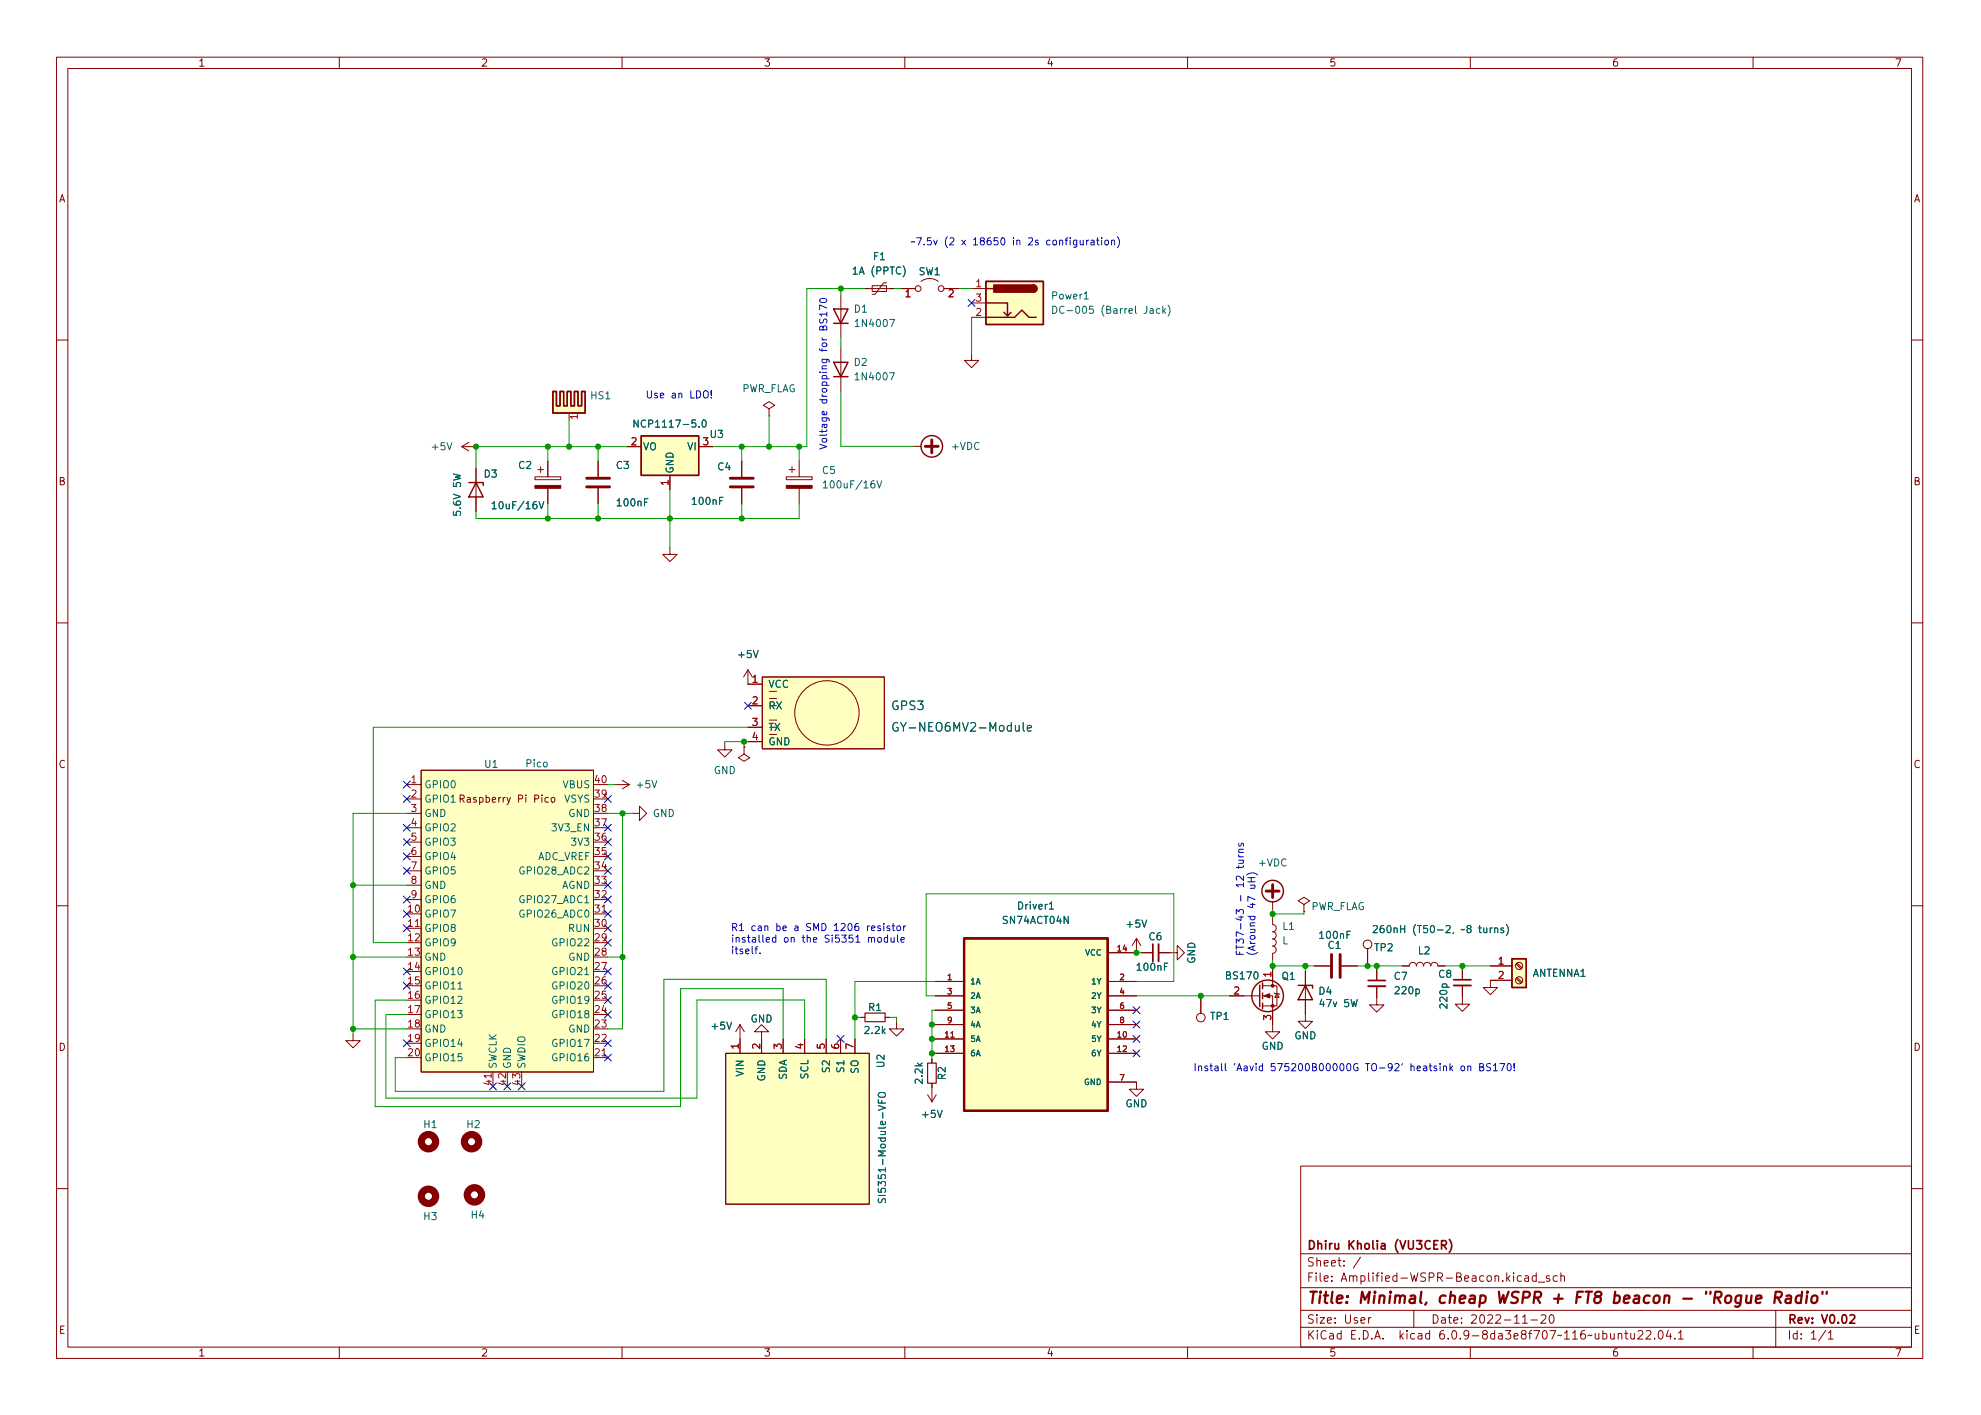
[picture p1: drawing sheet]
<svg xmlns="http://www.w3.org/2000/svg" width="350mm" height="250mm" viewBox="0 0 350 250" stroke-linecap="round" stroke-linejoin="round" font-family="sans-serif">
<g fill="none" stroke="#840000" stroke-width=".18">
<path d="M10 10.1h330v230h-330zM12 12.1h326v226h-326zM60 10.1v2M110 10.1v2M160 10.1v2M210 10.1v2M260 10.1v2M310 10.1v2M148.7 52.1v7.6M153 51h5M154.2 50.5h2.6v1h-2.6zM156.8 50h-.5l-1.6 2h-.5"/>
<path d="M159.3 51h2.5M162.9 49.7a2.54 2.54 0 0 1 3 0M166.9 51h2.6M171.8 51h2.5M171.8 56.1h2.5M171.8 53.5h2.5M10 60.1h2M81.6 78.9l1.3 .8M81.6 78.9h2.6M82.9 78.2l-1.3 .7M110.8 78.9h2.6M123.5 78.9h2.6"/>
<path d="M136 72.3l1-.7-1-.6-1 .6 1 .7v1.2M136 73.5h.1M148.7 61.5v7.6M161.6 78.9h1.3M171.8 62.4v1.3h1.3l-1.3 1.3-1.3-1.3h1.3M338 60.1h2M84.2 82.8v7.6M94.6 84.3h4.6v.5h-4.6zM95.1 83h1M95.6 82.5v1M96.9 81.5v2.8M96.9 86.3v2.8"/>
<path d="M105.8 81.5v2.8M105.8 86.3v2.8M118.5 96.7v1.3h1.2l-1.2 1.3-1.3-1.3h1.3M118.5 84v2.6M131.2 81.5v2.8M131.2 86.3v2.8M139 84.3h4.6v.5h-4.6zM139.5 83h1.1M140.1 82.5v1M141.3 81.5v2.8M141.3 86.3v2.8M10 110.1h2"/>
<path d="M132.3 118.4l-.8 1.3M132.3 118.4v2.5h2.5M132.3 118.4l.7 1.3M134.8 119.7h21.6v12.7h-21.6zM338 110.1h2M71.9 138.7h2.6M74.5 136.1h30.5v53.4h-30.5zM108.8 138.7h2.5M110 137.9l1.3 .8M111.3 138.7l-1.3 .8M128.2 131.3v1.2h1.2l-1.2 1.3-1.3-1.3h1.3M131.6 132v1.3l1 .6-1 .7-1-.7 1-.6"/>
<path d="M131.6 132h.1M132.3 124.7h2.5M132.3 128.6h2.5M132.3 131.1h2.5M136.1 127.3h1.2M136.1 123.5h1.2M71.9 141.2h2.6M71.9 143.8h2.6M71.9 146.3h2.6M71.9 148.8h2.6M71.9 151.4h2.6M71.9 153.9h2.6"/>
<path d="M71.9 156.5h2.6M71.9 159h2.6M81.4 141.2l.6-.1 .1-.1-.1-.3-.6-.2v1.3M81.7 141.2l.4 .6M97 141h-.4l-.2 .2 .1 .5h.5M97.5 141.1l.2-.1 .4 .1v.5l-.1 .1-.3 .1-.2-.1zM111.8 143.8h1.3v-1.3l1.3 1.3-1.3 1.2v-1.2M225 159.4v1.3M230.6 159.9l1-.7-1-.6-1 .6 1 .7v1.2M10 160.1h2M71.9 164.1h2.6M105 161.5h2.5"/>
<path d="M152.2 179.8h.8M156.5 179.8h.8M165.4 176h5.1M165.4 173.5h5.1M165.4 178.6h5.1M195.9 176h5.1M195.9 173.5h5.1M195.9 178.6h5.1M201 165.9v2.5h-5.1M201 165.9l-.8 1.2M201 165.9l.7 1.2M201.8 168.4h2.1"/>
<path d="M204.9 168.4h3.3v1.3l1.2-1.3-1.2-1.3v1.3M212.3 176.6v2.5M217.4 176h5.4M223.3 176h1.7v6.4h-1.2l1.2 1.2 1.3-1.2h-1.3M223.3 174.2h2.5v3.6h-2.5M225 162.2v1.2a.64 .64 0 0 1 .7 .7 .64 .64 0 0 1-.7 .6 .64 .64 0 0 1 .7 .6 .64 .64 0 0 1-.7 .7 .64 .64 0 0 1 .7 .6 .64 .64 0 0 1-.7 .6 .64 .64 0 0 1 .7 .7 .64 .64 0 0 1-.7 .6v1.3M225 170.9v3.3M225.3 175.5l.1 .1h.8l.1 .2M225.8 175.6l.4 .7h-.8zM230.6 161.1h.1M230.8 171.6v8.9h-1.2l1.2 1.3 1.3-1.3h-1.3M232.4 170.7h2.8"/>
<path d="M237.2 170.7h2.8M241.8 167.7v2.5M243.5 174.3v3.3h-1.3l1.3 1.3 1.2-1.3h-1.2M243.5 171.3v2M247.9 170.7h1.3a.64 .64 0 0 1 .6-.6 .64 .64 0 0 1 .7 .6 .64 .64 0 0 1 .6-.6 .64 .64 0 0 1 .6 .6 .64 .64 0 0 1 .7-.6 .64 .64 0 0 1 .6 .6 .64 .64 0 0 1 .6-.6 .64 .64 0 0 1 .7 .6h1.2M258.6 174.2v3.3h-1.3l1.3 1.3 1.3-1.3h-1.3M258.6 171.2v2M263.6 170.7h3.8M267.4 173.3h-3.8v1.3h-1.3l1.3 1.2 1.2-1.2h-1.2M268.1 173l.9 .8M268.1 170.4l.9 .9M268.3 172.8l.8 .8"/>
<path d="M268.3 170.2l.8 .9M338 160.1h2M62.4 182.7v1.3h1.3l-1.3 1.2-1.2-1.2h1.2M87.2 189.5v2.5M105 186.9h2.5M128.3 186.2h25.4v26.7h-25.4zM130.9 181.1l-.8 1.3M130.9 181.1v5.1M130.9 181.1l.7 1.3M134.7 182.4h1.2l-1.2-1.3-1.3 1.3h1.3v3.8M138.5 183.6v2.6M142.3 183.6v2.6"/>
<path d="M146.1 183.6v2.6M148.6 183.6v2.6M151.2 183.6v2.6M158.5 180.6v1.3h1.3l-1.3 1.2-1.2-1.2h1.2M164 193.5l.8 1.3M164.8 187.2v.7M164.8 191.5v3.3M165.4 183.6h5.1M165.4 186.2h5.1M165.4 181.1h5.1M165.6 193.5l-.8 1.3M195.9 191.3h5.1v1.2h-1.3l1.3 1.3 1.2-1.3h-1.2"/>
<path d="M195.9 183.6h5.1M195.9 186.2h5.1M195.9 181.1h5.1M10 210.1h2M230 206.1h108v32h-108zM338 210.1h2M60 238.1v2M110 238.1v2M160 238.1v2M210 238.1v2M230 234.6h108M230 231.6h108"/>
<path d="M230 227.6h108M230 221.6h108M240.6 222.2l-1.3 2M242 232.9v1M242.4 232.9l-.2 .1-.2 .2M250 231.6v3M260 238.1v2M269.2 233.9h.9M269.7 225.6h.5l.1 .9M270.3 225.9h-.5a.29 .29 0 0 0-.2 .3 .29 .29 0 0 0 .2 .3l.5-.1M270.7 233.3h1.2M271.7 225.6l-.5-.1-.3 .3v.4l.2 .2h.6"/>
<path d="M271.7 225v1.5M272 226.6h1.2M272.5 232.5l.6-.1 .2 .1 .1 .3-1 1.1h1M274 225.6l-.3-.1-.3 .2 .1 .2 .5 .2v.3h-.6M274.2 232.5l.1-.1a.81 .81 0 0 1 .6 .6 .81 .81 0 0 1-.3 .8l-.2 .1a.82 .82 0 0 1-.5-.6 .82 .82 0 0 1 .3-.8zM275.4 225.6l-.5-.1-.2 .3v.4l.1 .2h.6M276 225.6l.2-.1 .4 .1 .1 .9M276 225v1.5M286.2 235.8l.2-.1 .3 .1 .1 .9M286.2 235.7v1M287.3 235.7h.6M287.5 235.2v1.3l.4 .2"/>
<path d="M288.4 235.7v.9l.4 .1 .2-.1M289 235.7v1M289.7 235.3l.5-.1 .2 .1 .1 .3-.9 1.1h.9M291.1 235.3l.6-.1 .2 .1v.3l-.9 1.1h.9M292.6 236.6v.1M293.4 235.3l.2-.1a.8 .8 0 0 1 .5 .7 .8 .8 0 0 1-.5 .8 .99 .99 0 0 1-.2-1.4zM295 235.1l-.3 1.1h.9M295.4 235.7v1M296.2 236.6v.1M296.8 235.6l.4-.4v1.5M296.8 236.7h.9M310 238.1v2"/>
<path d="M314 231.6v6.5M322.9 235.1l-1.3 2M323.3 235.6l.4-.4v1.5M323.3 236.7h.9"/>
<circle cx="162.4" cy="51" r=".51"/>
<circle cx="166.4" cy="51" r=".51"/>
<circle cx="146.2" cy="126" r="5.7"/>
<circle cx="212.3" cy="179.9" r=".76"/>
<circle cx="241.8" cy="166.9" r=".76"/>
<circle cx="268.6" cy="170.7" r=".63"/>
<circle cx="268.6" cy="173.3" r=".63"/>
</g>
<path d="M203.9 166.9v3M241.9 173.3h3.1M257.1 173.2h3M256.3 219.1a1.72 1.72 0 0 1 0 2.3M254.9 220.1l.7-.1 .2-.2-.1-.4-.2-.1h-.6v1.5M255.3 220.1l.5 .7M327.1 232.5l.6-.1 .2 .1 .1 .3-.9 1.1h.9" fill="none" stroke="#840000" stroke-width=".3"/>
<g fill="none" stroke="#840000" stroke-width=".4">
<path d="M309.7 229l-.1 1.3M310.5 229.7l1-.2-.1-.4-.1-.1-.6 .1-.2 .9 .2 .3 .6-.1M313.9 229.4h.7a.55 .55 0 0 0 .5-.5 .55 .55 0 0 0-.3-.6h-.8l-.2 2M314.4 229.4l.5 .9M315.9 229.1l.2-.1 .6 .1-.1 1.2M316.7 229.5l-.7 .1a.4 .4 0 0 0-.3 .3 .4 .4 0 0 0 .3 .4l.6-.1M318.6 229.1a.66 .66 0 0 0-1 .3l-.1 .5 .2 .3 .2 .1 .5-.1M318.7 228.3l-.3 2M319.5 229l-.1 1.3M319.6 228.3l-.1 .1 .1 .1 .1-.1-.1-.1v.2M320.5 229.2a.52 .52 0 0 1 .5-.2 .52 .52 0 0 1 .4 .4l-.1 .5a.55 .55 0 0 1-.5 .4 .55 .55 0 0 1-.5-.4zM322.3 228.3l-.1 .4"/>
<path d="M323.1 228.3l-.1 .4"/>
</g>
<g fill="none" stroke="#840000" stroke-width=".25">
<path d="M147.4 54.6h2.6l-1.3 2.6zM147.4 57.2h2.6M174.3 49.7h10.2v7.7h-10.2zM174.3 53.5h3.9v2.3l.6-.6M174.3 56.1h5.1l1.3-1.3 1.3 1.3h1.2M174.3 51h1.3M177.5 55.2l.7 .6M182.7 50.4a.64 .64 0 0 1 .7 .6 .64 .64 0 0 1-.7 .6M97.8 69.2h.6v2.5h.6v-2.5h.7v2.5h.6v-2.5h.6v2.5h.7v-2.5h.6v2.5h.6v-2.5h.7v3.8h-5.7zM113.4 77h10.1v7h-10.1zM147.4 64h2.6l-1.3 2.6zM147.4 66.6h2.6"/>
<path d="M82.9 85.3h2.5v.5M84.2 85.3l1.2 2.5h-2.5zM222.8 174.1v3.8M223.3 173.7v1.1M223.3 175.5v1M223.3 177.3v1M229.6 174.2h2.5v.5M230.8 174.2l1.3 2.5h-2.5zM267.4 169.5h2.5v5.1h-2.5z"/>
<circle cx="164.8" cy="78.9" r="1.9"/>
<circle cx="225" cy="157.5" r="1.9"/>
<circle cx="224.2" cy="176" r="2.79"/>
</g>
<g fill="#840000" stroke="#840000" stroke-width=".18">
<path d="M223.5 176l1-.4v.8z"/>
<path d="M139 85.8h4.6v.5h-4.6z"/>
<path d="M94.6 85.8h4.6v.5h-4.6z"/>
<circle cx="225" cy="177.8" r=".25"/>
<circle cx="225" cy="174.2" r=".25"/>
</g>
<g fill="#ffffc2" stroke="#ffffc2" stroke-width=".18">
<path d="M170.5 165.9h25.4v30.4h-25.4z"/>
<path d="M267.4 169.5h2.5v5.1h-2.5z"/>
<path d="M174.3 49.7h10.2v7.7h-10.2z"/>
<path d="M134.8 119.7h21.6v12.7h-21.6z"/>
<path d="M74.5 136.1h30.5v53.4h-30.5z"/>
<path d="M128.3 186.2h25.4v26.7h-25.4z"/>
<path d="M97.8 69.2h.6v2.5h.6v-2.5h.7v2.5h.6l-.6 1.3h-1.9z"/>
<path d="M100.3 69.2h.6v2.5h.7v-2.5h.6v2.5h.6v-2.5h.7v3.8h-3.8l.6-1.3z"/>
<path d="M113.4 77h10.1v7h-10.1z"/>
</g>
<path d="M170.5 165.9h25.4v30.4h-25.4z" fill="none" stroke="#840000" stroke-width=".41"/>
<g fill="none" stroke="#006464" stroke-width=".18">
<path d="M186.2 54.1a.64 .64 0 0 1 .7 .7 .64 .64 0 0 1-.7 .6zM188.2 54.2a.6 .6 0 0 0-.9 .5 .6 .6 0 0 0 .6 .7l.3-.1M191.7 52.9h.7M205.1 54.6l-.4-.1-.2 .3 .1 .5h.5M205.6 54.1v1.3M205.8 54.9l.3 .5M206.1 54.5l-.5 .5M206.5 53.9a1.46 1.46 0 0 1 0 2M112.8 74.2v1.3l-.7-1.3v1.3M124.3 74.4l.2-.2a.68 .68 0 0 1 .4 .7 .68 .68 0 0 1-.4 .6l-.2-.1-.1-.4zM87 89l.4-.3v1.2M87 89.9h.8"/>
<path d="M95.3 88.7l.4 1.2 .5-1.2M145.6 85.3l.3-.3v1.3M145.6 86.3h.7M155.1 85l.4 1.3 .4-1.3M158.7 127.8a.75 .75 0 0 0-.9 .5 .75 .75 0 0 0 .6 .9l.4-.1v-.5h-.3M181.7 128.7l.7-.1-.1-.3-.4-.1-.2 .2v.8h.6M81 174.8h.7M185.6 160.7h.7M242.8 163.7l.5-.1 .3 .4-.8 .9h.8M244.7 163.6l-.4 .1a.86 .86 0 0 0 0 1.2l.4-.2 .1-.4-.3-.2h-.2l-.3 .2M265.9 164.1l-.3-.1-.2 .2 .1 .2 .4 .1v.3h-.5M266.4 163.4a1.46 1.46 0 0 1 0 2"/>
<path d="M155.3 194.4v.6h1.3M155.4 193.3a.81 .81 0 0 1 1.2 .1 .43 .43 0 0 1-.4 .6h-.5a.42 .42 0 0 1-.4-.3 .42 .42 0 0 1 .1-.4zM155.4 211.9l-.1 .4 .1 .2h.4l.2-.5 .3-.1 .3 .2-.1 .5"/>
</g>
<path d="M204.9 166.9v3M241.9 174.3h3.1M257.1 174.2h3" fill="none" stroke="#840000" stroke-width=".33"/>
<path d="M163.6 78.9h2.3M164.8 77.8v2.2M103.7 86.1h4.1M103.7 84.5h4.1M129.1 86.1h4.1M129.1 84.5h4.1M223.9 157.5h2.3M225 156.4v2.3M235.5 168.7v4.1M237 168.7v4.1" fill="none" stroke="#840000" stroke-width=".51"/>
<g fill="#840000" stroke="#840000" stroke-width=".25">
<path d="M182.7 50.4a.64 .64 0 0 1 .7 .6 .64 .64 0 0 1-.7 .6z"/>
<path d="M175.7 50.4h7v1.2h-7z"/>
</g>
<g fill="none" stroke="#840000" stroke-width="1.3">
<circle cx="75.8" cy="201.8" r="1.27"/>
<circle cx="75.8" cy="211.5" r="1.27"/>
<circle cx="83.4" cy="201.8" r="1.27"/>
<circle cx="83.9" cy="211.2" r="1.27"/>
</g>
<path d="M153 179.1h3.5v1.5h-3.5zM164 187.9h1.6v3.6h-1.6z" fill="none" stroke="#840000" stroke-width=".2"/>
<g fill="none" stroke="#0000c2" stroke-width=".18">
<path d="M145 56.4l-.1 .5 .3 .2 .3-.1 .2-.6h.4l.1 .2v.5M145.1 52.9a.69 .69 0 0 1 1.1 .3 .72 .72 0 0 1-1.3-.1zM146.2 55.5h-1.3l.4 .4M146.2 54.4l-1.3-.5v.8M146.2 55.2v.7M190.4 42.4v1.1l-.2 .2h-.3M190.4 42.5l-.4-.1-.2 .3 .1 .5h.5M191 42.4l.1 .8 .3 .1 .2-.1M191.6 42.4v.9M192.2 42.4v.9M192.5 42.4l-.3 .3M192.9 42.5h.5l.1 .8"/>
<path d="M193.5 42.8h-.4l-.2 .2 .2 .3 .4-.1M193.9 42.4h.5M194.1 42v1.1l.3 .2M194.8 42v.1M194.8 42.4v.9M195.5 42.5l.3-.1 .2 .3v.4l-.2 .2-.3-.1-.1-.1zM196.6 42.6l.2-.2 .3 .1v.8M196.6 42.4v.9M197.6 41.8a1.46 1.46 0 0 1 0 2M124.6 69.1h.1a.43 .43 0 0 1 .5 .4v.4a.42 .42 0 0 1-.4 .5 .42 .42 0 0 1-.4-.5v-.4zM125.8 70.2v.1M125.8 69.1v.8"/>
<path d="M219 151.1l.3 .4M219 153v.5M219 152.1h.9M219 151.5h.9M219 150.7h.9M219.1 149.1l-.1 .3 .2 .2 .2-.1 .1-.4h.3v.5M219.8 152.1l.1 .1-.1 .3-.8 .1M219.9 153l-.2 .3h-1.1M219.9 150.1l-.8 .1-.1 .3 .2 .2M220.5 154.7a1.46 1.46 0 0 1 1.9 0M220.7 155.9h1.2M220.7 155.1h1.2"/>
<path d="M221.1 156.5h.8M221.3 155.1v.8M221.8 156.5l.1 .2v.3h-.8M133.5 167.7h.5M134 167.3l-.3 .2v1.1M134.4 168.5v.1M153.6 165.8l.2-.1 .3 .1v.8M154.1 164.1l.6-.1v-.3h-.4l-.2 .1 .1 .6h.5M154.1 165.9l.2-.2 .3 .1 .1 .8M155.3 165.8l.3-.1 .3 .2v.4l-.3 .3-.3-.1-.1-.2zM155.7 163.7h-.3l-.2 .1 .1 .2 .4 .1v.3h-.5M156.3 163.2v.2"/>
<path d="M156.3 163.7v.8M157 165.8l-.4-.1-.2 .2 .1 .6h.5M157 165.3v1.3M157.3 163.7h-.3l-.2 .1 .1 .2 .4 .1v.3h-.5M157.6 165.7v.8l.3 .1 .2-.2M157.7 163.7h.5M157.9 163.2v1.1l.3 .2M158.1 165.7v.9M158.7 163.7h.3l.3 .2v.4l-.3 .2-.3-.1-.1-.1zM158.7 165.3v1.1l.2 .2M159.3 166.1l.6-.1v-.2l-.4-.1-.2 .2 .1 .6h.5M159.8 163.7v.8"/>
<path d="M160.2 163.7l-.4 .2M256.5 188.8l.4 .5M256.9 188.4l-.5 .5M258.4 188.5l.2-.1 .3 .1 .1 .5-.1 .2-.3 .1-.2-.2zM259.5 188.5l.2-.1 .3 .1 .1 .8M259.5 188.4v.9M261.7 188.6l.5-.1 .1-.1v-.3l-.6-.1v1.3h.5l.1-.2 .1-.3-.3-.2M263.6 188.1l-.5-.1-.2 .2 .1 .3 .5 .3v.3l-.1 .2-.5-.1M264.1 188.4l.3-.4v1.3M264.1 189.3h.7M265.2 188h.9l-.6 1.3M266.6 188.1l.2-.1a.68 .68 0 0 1 .4 .6 .68 .68 0 0 1-.4 .7l-.2-.2-.1-.3z"/>
<path d="M267.8 189.1v.2M267.8 188v.8"/>
</g>
<g fill="none" stroke="#009600" stroke-width=".18">
<path d="M148.7 51v1.1M148.7 59.7v1.8M153 51h-10.3v27.9h-16.6M158 51h1.3M169.5 51h2.3M171.8 56.1v6.3M96.9 78.9v2.6M100.6 74.3v4.6M105.8 78.9v2.6M110.8 78.9h-26.6v3.9M131.2 78.9v2.6M136 73.5v5.4"/>
<path d="M141.3 78.9v2.6M148.7 69.1v9.8h12.9M96.9 89.1v2.5M105.8 89.1v2.5M118.5 86.6v10.1M131.2 89.1v2.5M141.3 89.1v2.5h-57.1v-1.2M107.5 138.7h1.3M131.6 131.1v.9M132.3 131.1h-4.1v.2M132.3 128.6h-66.3v38h5.9M62.4 156.5h9.5"/>
<path d="M71.9 143.8h-9.5v38.9M107.5 143.8h4.3M110.1 143.8v38.1h-2.6M62.4 169.2h9.5M71.9 176.8h-5.6v18.8h54v-20.8h18.2v8.8M71.9 179.3h-3.7v14.8h55v-17.3h19.1v6.8M107.5 169.2h2.6M151.2 179.8h1M157.3 179.8h1.2v.8M165.4 178.6h-.6v8.6M165.4 173.5h-14.2v10.1M201 173.5h6.6v-15.5h-43.8v18h1.6"/>
<path d="M201 176h16.4M201 168.4h.8M212.3 176v.6M225 170.7h7.4M225 160.7v1.5M225 169.8v1.1M230.6 161.1v.4h-5.6M230.8 170.7v.9M240 170.7h7.9M241.8 170.2v.5M243.5 170.7v.6M255.5 170.7h8.1"/>
<path d="M258.6 170.7v.5M62.4 181.9h9.5M146.1 183.6v-10.5h-28.7v19.8h-47.5v-6h2M164.8 183.6h.6M164.8 181.1h.6M164.8 186.2h.6"/>
</g>
<g fill="none" stroke="#000084" stroke-width=".18">
<path d="M171.2 52.9l1.2 1.3M172.4 52.9l-1.2 1.3M71.3 138.1l1.2 1.2M72.5 138.1l-1.2 1.2M131.6 124.1l1.3 1.3M132.9 124.1l-1.3 1.3M71.3 153.3l1.2 1.2M71.3 158.4l1.2 1.2M71.3 145.7l1.2 1.2M71.3 140.6l1.2 1.2M71.3 148.2l1.2 1.3M71.3 150.8l1.2 1.2"/>
<path d="M72.5 153.3l-1.2 1.2M72.5 158.4l-1.2 1.2M72.5 145.7l-1.2 1.2M72.5 140.6l-1.2 1.2M72.5 148.2l-1.2 1.3M72.5 150.8l-1.2 1.2M106.9 158.4l1.2 1.2M106.9 150.8l1.2 1.2M106.9 153.3l1.2 1.2M106.9 155.9l1.2 1.2M106.9 140.6l1.2 1.2M106.9 145.7l1.2 1.2"/>
<path d="M106.9 148.2l1.2 1.3M108.1 158.4l-1.2 1.2M108.1 148.2l-1.2 1.3M108.1 150.8l-1.2 1.2M108.1 153.3l-1.2 1.2M108.1 155.9l-1.2 1.2M108.1 140.6l-1.2 1.2M108.1 145.7l-1.2 1.2M71.3 173.6l1.2 1.3M71.3 160.9l1.2 1.3M71.3 171.1l1.2 1.2M71.3 163.5l1.2 1.2"/>
<path d="M72.5 173.6l-1.2 1.3M72.5 160.9l-1.2 1.3M72.5 171.1l-1.2 1.2M72.5 163.5l-1.2 1.2M106.9 171.1l1.2 1.2M106.9 166l1.2 1.2M106.9 163.5l1.2 1.2M106.9 160.9l1.2 1.3M106.9 178.7l1.2 1.2M106.9 173.6l1.2 1.3M106.9 176.2l1.2 1.2M108.1 176.2l-1.2 1.2"/>
<path d="M108.1 171.1l-1.2 1.2M108.1 173.6l-1.2 1.3M108.1 166l-1.2 1.2M108.1 163.5l-1.2 1.2M108.1 160.9l-1.2 1.3M108.1 178.7l-1.2 1.2M200.4 178l1.2 1.2M201.6 178l-1.2 1.2M71.3 183.8l1.2 1.2M72.5 183.8l-1.2 1.2M86.6 191.4l1.2 1.2M87.8 191.4l-1.2 1.2"/>
<path d="M89.1 191.4l1.2 1.2M90.3 191.4l-1.2 1.2M91.6 191.4l1.3 1.2M92.9 191.4l-1.3 1.2M106.9 186.3l1.2 1.3M106.9 183.8l1.2 1.2M108.1 186.3l-1.2 1.3M108.1 183.8l-1.2 1.2M148 183l1.3 1.3M149.3 183l-1.3 1.3M200.4 180.5l1.2 1.2M200.4 183l1.2 1.3"/>
<path d="M200.4 185.6l1.2 1.2M201.6 180.5l-1.2 1.2M201.6 183l-1.2 1.3M201.6 185.6l-1.2 1.2"/>
</g>
<g fill="#009600" stroke="#009600" stroke-width=".18">
<circle cx="141.3" cy="78.9" r=".46"/>
<circle cx="136" cy="78.9" r=".46"/>
<circle cx="131.2" cy="78.9" r=".46"/>
<circle cx="105.8" cy="78.9" r=".46"/>
<circle cx="100.6" cy="78.9" r=".46"/>
<circle cx="96.9" cy="78.9" r=".46"/>
<circle cx="84.2" cy="78.9" r=".46"/>
<circle cx="131.2" cy="91.6" r=".46"/>
<circle cx="118.5" cy="91.6" r=".46"/>
<circle cx="225" cy="170.7" r=".46"/>
<circle cx="212.3" cy="176" r=".46"/>
<circle cx="230.8" cy="170.7" r=".46"/>
<circle cx="225" cy="161.5" r=".46"/>
<circle cx="243.5" cy="170.7" r=".46"/>
<circle cx="241.8" cy="170.7" r=".46"/>
<circle cx="258.6" cy="170.7" r=".46"/>
<circle cx="62.4" cy="169.2" r=".46"/>
<circle cx="62.4" cy="156.5" r=".46"/>
<circle cx="110.1" cy="169.2" r=".46"/>
<circle cx="151.2" cy="179.8" r=".46"/>
<circle cx="148.7" cy="51" r=".46"/>
<circle cx="131.6" cy="131.1" r=".46"/>
<circle cx="164.8" cy="186.2" r=".46"/>
<circle cx="164.8" cy="181.1" r=".46"/>
<circle cx="201" cy="168.4" r=".46"/>
<circle cx="164.8" cy="183.6" r=".46"/>
<circle cx="105.8" cy="91.6" r=".46"/>
<circle cx="96.9" cy="91.6" r=".46"/>
<circle cx="110.1" cy="143.8" r=".46"/>
<circle cx="62.4" cy="181.9" r=".46"/>
</g>
<text font-size="2.8" fill="#840000" x="231" y="230.4">Title: Minimal, cheap WSPR + FT8 beacon - &quot;Rogue Radio&quot;</text>
<g font-size="2.1" fill="#006464">
<text x="157.7" y="125.5">GPS3</text>
<text x="159.1" y="129.3">GY-NEO6MV2-Module</text>
</g>
<g font-size="2.1" fill="#840000">
<text x="231" y="220.9">Dhiru Kholia (VU3CER)</text>
<text x="231" y="226.6">File: Amplified-WSPR-Beacon.kicad_sch</text>
<text x="231" y="223.9">Sheet: /</text>
<text x="231" y="234">Size: User</text>
<text x="253" y="234">Date: 2022-11-20</text>
<text x="316" y="234">Rev: V0.02</text>
<text x="231" y="236.8">KiCad E.D.A. kicad 6.0.9-8da3e8f707~116~ubuntu22.04.1</text>
<text x="316" y="236.8">Id: 1/1</text>
</g>
<g font-size="1.8" fill="#840000">
<text x="35" y="11.8">1</text>
<text x="85" y="11.8">2</text>
<text x="135" y="11.8">3</text>
<text x="185" y="11.8">4</text>
<text x="235" y="11.8">5</text>
<text x="285" y="11.8">6</text>
<text x="335" y="11.8">7</text>
<text x="10.3" y="35.8">A</text>
<text x="338.4" y="35.8">A</text>
<text x="10.3" y="85.8">B</text>
<text x="338.4" y="85.8">B</text>
<text x="10.3" y="135.8">C</text>
<text x="338.4" y="135.8">C</text>
<text x="82.1" y="141.9">Raspberry Pi Pico</text>
<text x="10.3" y="185.8">D</text>
<text x="338.4" y="185.8">D</text>
<text x="10.4" y="235.8">E</text>
<text x="35" y="239.8">1</text>
<text x="85" y="239.8">2</text>
<text x="135" y="239.8">3</text>
<text x="185" y="239.8">4</text>
<text x="235" y="239.8">5</text>
<text x="285" y="239.8">6</text>
<text x="335" y="239.8">7</text>
<text x="338.4" y="235.8">E</text>
</g>
<g font-size="1.8" fill="#006464">
<text x="154.5" y="46">F1</text>
<text x="151.2" y="48.5">1A (PPTC)</text>
<text x="162.5" y="48.6">SW1</text>
<text x="186.1" y="52.9">Power1</text>
<text x="151.1" y="55.3">D1</text>
<text x="151.6" y="57.8">1N4007</text>
<text x="187.9" y="55.5">DC-005 (Barrel Jack)</text>
<text x="151.1" y="64.7">D2</text>
<text x="104.5" y="70.6">HS1</text>
<text x="131" y="69.3">PWR_FLAG</text>
<text x="151.5" y="67.2">1N4007</text>
<text x="113.1" y="75.6">NCP1117-5.0</text>
<text x="125.6" y="77.4">U3</text>
<text x="76.5" y="79.6">+5V</text>
<text x="91.7" y="82.9">C2</text>
<text x="109" y="82.9">C3</text>
<text x="113.6" y="79.6">VO</text>
<text x="119.1" y="83.8" transform="rotate(-90 119.1 83.8)">GND</text>
<text x="121.6" y="79.6">VI</text>
<text x="126.9" y="83.1">C4</text>
<text x="145.5" y="83.8">C5</text>
<text x="168.4" y="79.5">+VDC</text>
<text x="85.6" y="84.4">D3</text>
<text x="87.7" y="90">10uF/16V</text>
<text x="109.3" y="89.5">100nF</text>
<text x="122.5" y="89.2">100nF</text>
<text x="146.3" y="86.3">100uF/16V</text>
<text x="81.5" y="90.9" transform="rotate(-90 81.5 90.9)">5.6V 5W</text>
<text x="130.7" y="116.3">+5V</text>
<text x="135.8" y="121.6">VCC</text>
<text x="135.8" y="125.4">RX</text>
<text x="135.8" y="129.2">TX</text>
<text x="135.8" y="131.7">GND</text>
<text x="85.7" y="135.7">U1</text>
<text x="93.1" y="135.6">Pico</text>
<text x="126.2" y="136.8">GND</text>
<text x="75" y="139.3">GPIO0</text>
<text x="75" y="141.9">GPIO1</text>
<text x="99.5" y="139.3">VBUS</text>
<text x="99.7" y="141.9">VSYS</text>
<text x="112.7" y="139.3">+5V</text>
<text x="75" y="144.4">GND</text>
<text x="75" y="146.9">GPIO2</text>
<text x="75" y="149.5">GPIO3</text>
<text x="97.9" y="146.9">3V3_EN</text>
<text x="100.5" y="144.4">GND</text>
<text x="101.3" y="149.5">3V3</text>
<text x="115.4" y="144.4">GND</text>
<text x="75" y="152">GPIO4</text>
<text x="75" y="154.6">GPIO5</text>
<text x="92.3" y="154.6">GPIO28_ADC2</text>
<text x="94.9" y="152">ADC_VREF</text>
<text x="222.7" y="153.1">+VDC</text>
<text x="75" y="157.1">GND</text>
<text x="75" y="159.6">GPIO6</text>
<text x="92.3" y="159.6">GPIO27_ADC1</text>
<text x="99.2" y="157.1">AGND</text>
<text x="180.1" y="160.8">Driver1</text>
<text x="231.7" y="160.9">PWR_FLAG</text>
<text x="75" y="162.2">GPIO7</text>
<text x="75" y="164.7">GPIO8</text>
<text x="75" y="167.3">GPIO9</text>
<text x="92.3" y="162.2">GPIO26_ADC0</text>
<text x="98.1" y="167.3">GPIO22</text>
<text x="100.6" y="164.7">RUN</text>
<text x="177.5" y="163.3">SN74ACT04N</text>
<text x="199.4" y="164">+5V</text>
<text x="203.2" y="166.2">C6</text>
<text x="226.7" y="166.9">L</text>
<text x="226.8" y="164.4">L1</text>
<text x="233.5" y="165.9">100nF</text>
<text x="234.9" y="167.7">C1</text>
<text x="245.6" y="164.9">260nH (T50-2, ~8 turns)</text>
<text x="75" y="169.8">GND</text>
<text x="75" y="172.3">GPIO10</text>
<text x="98.1" y="172.3">GPIO21</text>
<text x="100.5" y="169.8">GND</text>
<text x="201.2" y="171.6">100nF</text>
<text x="211.4" y="170.4" transform="rotate(-90 211.4 170.4)">GND</text>
<text x="216.9" y="173.1">BS170</text>
<text x="226.7" y="173.2">Q1</text>
<text x="243.1" y="168.1">TP2</text>
<text x="246.6" y="173.2">C7</text>
<text x="250.8" y="168.7">L2</text>
<text x="254.4" y="172.8">C8</text>
<text x="271" y="172.6">ANTENNA1</text>
<text x="75" y="174.9">GPIO11</text>
<text x="75" y="177.4">GPIO12</text>
<text x="75" y="180">GPIO13</text>
<text x="98.1" y="180">GPIO18</text>
<text x="98.1" y="177.4">GPIO19</text>
<text x="98.1" y="174.9">GPIO20</text>
<text x="153.6" y="178.7">R1</text>
<text x="233.2" y="175.8">D4</text>
<text x="233.6" y="178">47v 5W</text>
<text x="246.8" y="175.7">220p</text>
<text x="255.9" y="178.1" transform="rotate(-90 255.9 178.1)">220p</text>
<text x="75" y="182.5">GND</text>
<text x="75" y="185">GPIO14</text>
<text x="98.1" y="185">GPIO17</text>
<text x="100.5" y="182.5">GND</text>
<text x="126" y="182">+5V</text>
<text x="132.7" y="180.7">GND</text>
<text x="153" y="182.8">2.2k</text>
<text x="214.1" y="180.3">TP1</text>
<text x="223.1" y="185.6">GND</text>
<text x="228.9" y="183.7">GND</text>
<text x="75" y="187.6">GPIO15</text>
<text x="87.8" y="189" transform="rotate(-90 87.8 189)">SWCLK</text>
<text x="90.3" y="189" transform="rotate(-90 90.3 189)">GND</text>
<text x="92.9" y="189" transform="rotate(-90 92.9 189)">SWDIO</text>
<text x="98.1" y="187.6">GPIO16</text>
<text x="131.5" y="190.2" transform="rotate(-90 131.5 190.2)">VIN</text>
<text x="135.3" y="191.1" transform="rotate(-90 135.3 191.1)">GND</text>
<text x="139.1" y="190.9" transform="rotate(-90 139.1 190.9)">SDA</text>
<text x="142.9" y="190.7" transform="rotate(-90 142.9 190.7)">SCL</text>
<text x="146.7" y="189.4" transform="rotate(-90 146.7 189.4)">S2</text>
<text x="149.3" y="189.4" transform="rotate(-90 149.3 189.4)">S1</text>
<text x="151.8" y="189.8" transform="rotate(-90 151.8 189.8)">SO</text>
<text x="156.4" y="188.7" transform="rotate(-90 156.4 188.7)">U2</text>
<text x="163.1" y="191.4" transform="rotate(-90 163.1 191.4)">2.2k</text>
<text x="167.2" y="190.8" transform="rotate(-90 167.2 190.8)">R2</text>
<text x="163.2" y="197.6">+5V</text>
<text x="199" y="195.7">GND</text>
<text x="75" y="199.4">H1</text>
<text x="82.6" y="199.4">H2</text>
<text x="75" y="215.7">H3</text>
<text x="83.4" y="215.4">H4</text>
<text x="156.6" y="211.2" transform="rotate(-90 156.6 211.2)">SI5351-Module-VFO</text>
</g>
<g font-size="1.8" fill="#0000c2">
<text x="160.9" y="43.4">~7.5v (2 x 18650 in 2s configuration)</text>
<text x="114.1" y="70.4">Use an LDO!</text>
<text x="146.3" y="79.6" transform="rotate(-90 146.3 79.6)">Voltage dropping for BS170</text>
<text x="129.2" y="164.6">R1 can be a SMD 1206 resistor</text>
<text x="129.2" y="166.6">installed on the Si5351 module</text>
<text x="129.2" y="168.7">itself.</text>
<text x="219.9" y="169.1" transform="rotate(-90 219.9 169.1)">FT37-43 - 12 turns</text>
<text x="222" y="169.1" transform="rotate(-90 222 169.1)">(Around 47 uH)</text>
<text x="211" y="189.3">Install 'Aavid 575200B00000G TO-92' heatsink on BS170!</text>
</g>
<g font-size="1.8" fill="#a90000">
<text x="160.1" y="52.5">1</text>
<text x="167.7" y="52.5">2</text>
<text x="172.6" y="50.8">1</text>
<text x="172.6" y="53.3">3</text>
<text x="172.6" y="55.8">2</text>
<text x="102.2" y="74.1" transform="rotate(-90 102.2 74.1)">1</text>
<text x="111.6" y="78.7">2</text>
<text x="124.3" y="78.7">3</text>
<text x="118.2" y="85.8" transform="rotate(-90 118.2 85.8)">1</text>
<text x="133" y="120.7">1</text>
<text x="133" y="124.5">2</text>
<text x="133" y="128.3">3</text>
<text x="133" y="130.8">4</text>
<text x="72.7" y="138.4">1</text>
<text x="72.7" y="141">2</text>
<text x="72.7" y="143.5">3</text>
<text x="105.2" y="143.5">38</text>
<text x="105.2" y="141">39</text>
<text x="105.2" y="138.4">40</text>
<text x="72.7" y="146.1">4</text>
<text x="72.7" y="148.6">5</text>
<text x="105.2" y="148.6">36</text>
<text x="105.2" y="146.1">37</text>
<text x="72.7" y="151.1">6</text>
<text x="72.7" y="153.7">7</text>
<text x="105.2" y="153.7">34</text>
<text x="105.2" y="151.1">35</text>
<text x="72.2" y="161.3">10</text>
<text x="72.7" y="156.2">8</text>
<text x="72.7" y="158.8">9</text>
<text x="105.2" y="161.3">31</text>
<text x="105.2" y="158.8">32</text>
<text x="105.2" y="156.2">33</text>
<text x="72.2" y="163.8">11</text>
<text x="72.2" y="166.4">12</text>
<text x="105.2" y="166.4">29</text>
<text x="105.2" y="163.8">30</text>
<text x="72.2" y="168.9">13</text>
<text x="72.2" y="171.5">14</text>
<text x="72.2" y="174">15</text>
<text x="105.2" y="174">26</text>
<text x="105.2" y="171.5">27</text>
<text x="105.2" y="168.9">28</text>
<text x="224.8" y="172.7" transform="rotate(-90 224.8 172.7)">1</text>
<text x="265" y="170.5">1</text>
<text x="265" y="173">2</text>
<text x="72.2" y="176.5">16</text>
<text x="72.2" y="179.1">17</text>
<text x="105.2" y="179.1">24</text>
<text x="105.2" y="176.5">25</text>
<text x="218.2" y="175.8">2</text>
<text x="72.2" y="181.6">18</text>
<text x="72.2" y="184.2">19</text>
<text x="105.2" y="184.2">22</text>
<text x="105.2" y="181.6">23</text>
<text x="130.6" y="185.4" transform="rotate(-90 130.6 185.4)">1</text>
<text x="134.4" y="185.4" transform="rotate(-90 134.4 185.4)">2</text>
<text x="138.2" y="185.4" transform="rotate(-90 138.2 185.4)">3</text>
<text x="142" y="185.4" transform="rotate(-90 142 185.4)">4</text>
<text x="145.8" y="185.4" transform="rotate(-90 145.8 185.4)">5</text>
<text x="148.4" y="185.4" transform="rotate(-90 148.4 185.4)">6</text>
<text x="150.9" y="185.4" transform="rotate(-90 150.9 185.4)">7</text>
<text x="224.8" y="180.3" transform="rotate(-90 224.8 180.3)">3</text>
<text x="72.2" y="186.7">20</text>
<text x="86.9" y="191.7" transform="rotate(-90 86.9 191.7)">41</text>
<text x="89.5" y="191.7" transform="rotate(-90 89.5 191.7)">42</text>
<text x="92" y="191.7" transform="rotate(-90 92 191.7)">43</text>
<text x="105.2" y="186.7">21</text>
</g>
<g font-size="1.4" fill="#a90000">
<text x="167.6" y="173.2">1</text>
<text x="197.6" y="168.2">14</text>
<text x="198" y="173.2">2</text>
<text x="167.6" y="175.8">3</text>
<text x="167.6" y="178.3">5</text>
<text x="198" y="175.8">4</text>
<text x="198" y="178.3">6</text>
<text x="167.2" y="183.4">11</text>
<text x="167.2" y="185.9">13</text>
<text x="167.6" y="180.9">9</text>
<text x="197.6" y="183.4">10</text>
<text x="197.6" y="185.9">12</text>
<text x="198" y="180.9">8</text>
<text x="198" y="191">7</text>
</g>
<g font-size="1.4" fill="#006464">
<text x="171.5" y="174">1A</text>
<text x="191.9" y="168.9">VCC</text>
<text x="193.1" y="174">1Y</text>
<text x="171.5" y="176.5">2A</text>
<text x="171.5" y="179.1">3A</text>
<text x="193.1" y="176.5">2Y</text>
<text x="193.1" y="179.1">3Y</text>
<text x="171.5" y="184.2">5A</text>
<text x="171.5" y="181.6">4A</text>
<text x="193.1" y="184.2">5Y</text>
<text x="193.1" y="181.6">4Y</text>
<text x="171.5" y="186.7">6A</text>
<text x="191.7" y="191.8">GND</text>
<text x="193.1" y="186.7">6Y</text>
</g>
</svg>
